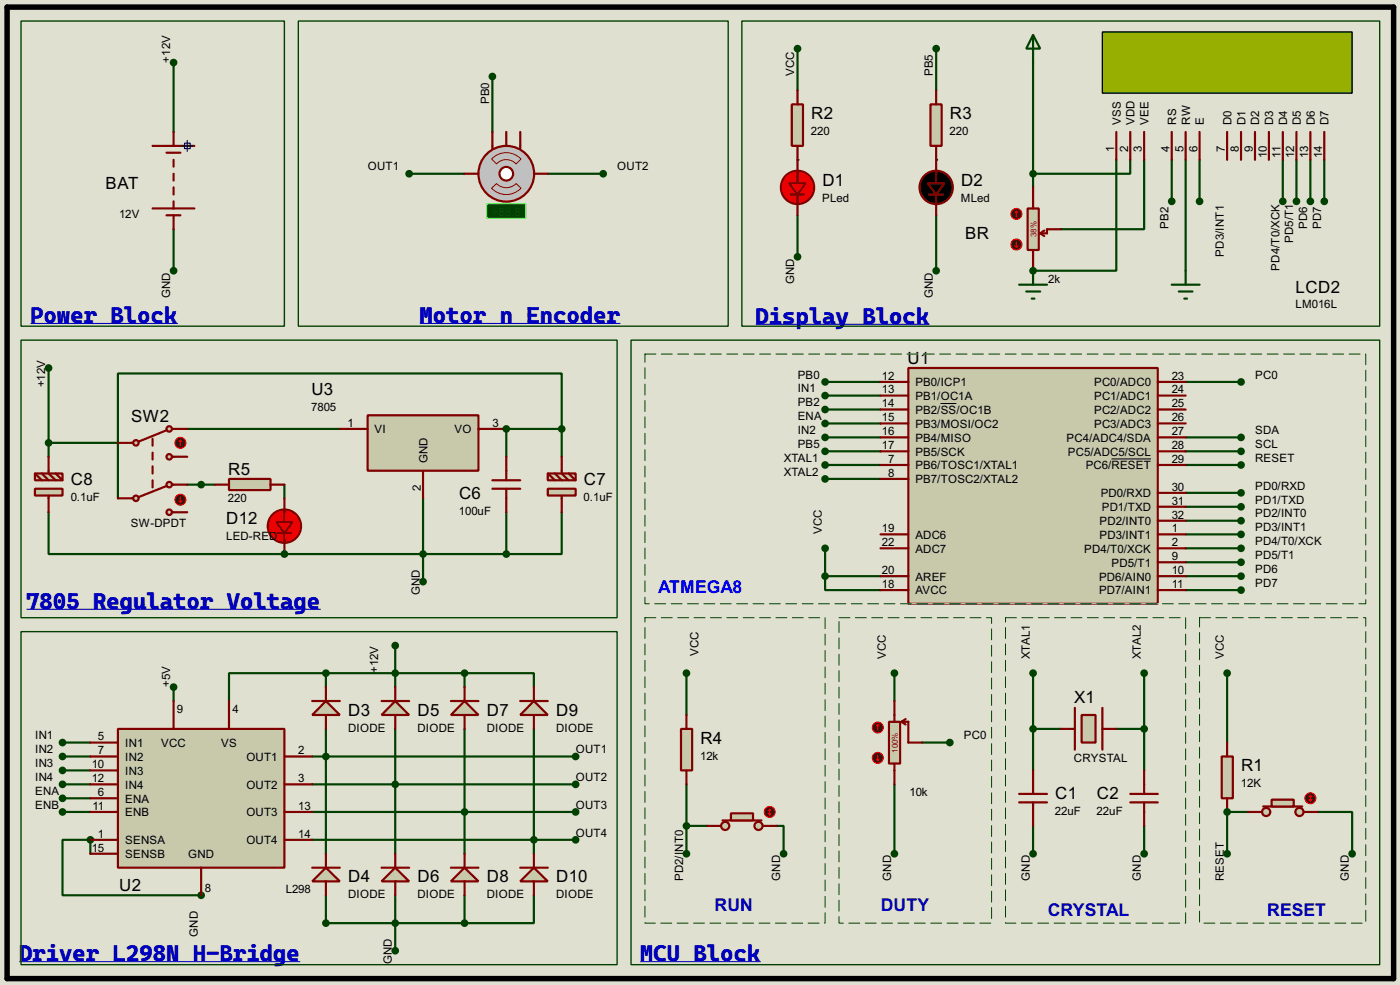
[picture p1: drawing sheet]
<svg xmlns="http://www.w3.org/2000/svg" width="256mm" height="180mm" viewBox="0 0 256 180" stroke-linecap="round" stroke-linejoin="round" font-family="sans-serif">
<path d="M0 0h256.5v180.3h-256.5z" fill="#e0e0d0"/>
<path d="M189.3 133.4h5.1M189.3 123.2v17.8M204.5 133.4h5.1M209.6 123.2v17.8M224.8 148.6h3.9" fill="none" stroke="#004000" stroke-width=".4"/>
<circle cx="224.8" cy="148.6" r=".2" fill="#004000"/>
<path d="M224.8 148.6v7.7" fill="none" stroke="#004000" stroke-width=".4"/>
<circle cx="146.1" cy="29.3" r=".2" fill="#004000"/>
<path d="M171.5 8.9v7.7" fill="none" stroke="#004000" stroke-width=".4"/>
<circle cx="171.5" cy="29.3" r=".2" fill="#004000"/>
<g fill="none" stroke="#004000" stroke-width=".4">
<path d="M146.1 8.9v7.7M146.1 39.4v7.6M72.4 118.2v7.6M11.5 138.5h5.1M11.5 135.9h5.1M57.2 138.5h48.3M59.7 133.4v22.9M72.4 133.4v22.9M85.1 123.2h12.7v2.6M85.1 123.2v2.6M85.1 133.4v22.9M85.1 123.2h-25.4v2.6"/>
<path d="M97.8 133.4v22.9M224.8 123.2v12.7M11.5 143.6h5.1M11.5 148.6h5.1M11.5 146.1h5.1M11.5 141h5.1M16.6 153.7h-5.1v10.2h25.4M57.2 143.6h48.3M57.2 148.6h48.3M57.2 153.7h48.3M189.3 151.2v5.1M209.6 151.2v5.1"/>
<path d="M241.4 148.6h6.3v7.7M59.7 163.9v5.1h25.4M72.4 163.9v10.1M85.1 163.9v5.1M97.8 163.9v5.1h-12.7"/>
</g>
<circle cx="16.6" cy="153.7" r=".2" fill="#004000"/>
<path d="M16.6 153.7v2.6" fill="none" stroke="#004000" stroke-width=".4"/>
<circle cx="36.9" cy="163.9" r=".2" fill="#004000"/>
<path d="M100.4 31.8h10.1M34.3 78.5h28M151.2 85.1h10.1M151.2 82.6h10.1M151.2 87.7h10.1M217.2 85.1h10.2M217.2 82.6h10.2M217.2 80.1h10.2M217.2 97.8h10.2M217.2 102.9h10.2M31.8 125.8v2.5M59.7 123.2h-17.7v5.1" fill="none" stroke="#004000" stroke-width=".4"/>
<circle cx="92.8" cy="78.5" r=".2" fill="#004000"/>
<path d="M102.9 78.5v-10.1h-81.3v22.8M102.9 78.5h-10.1v5.1M102.9 78.5v5.1M34.3 88.7h5.1M52.1 88.7v2.5M77.5 91.2v10.2M92.8 93.8v7.6M102.9 93.8v7.6h-10.1M52.1 101.4h40.7" fill="none" stroke="#004000" stroke-width=".4"/>
<circle cx="52.1" cy="101.4" r=".2" fill="#004000"/>
<g fill="none" stroke="#004000" stroke-width=".4">
<path d="M31.8 11.5v12.7M189.3 11.5v22.8M207.1 29.3v2.5h-17.8M209.6 29.3v12.7h-15.2M214.7 29.3v7.6M217.2 29.3v20.3M219.8 29.3v7.6M235 29.3v7.6M237.5 29.3v7.6M240.1 29.3v7.6M242.6 29.3v7.6M31.8 42v7.6"/>
<path d="M151.2 69.9h10.1M151.2 72.4h10.1M151.2 77.5h10.1M151.2 75h10.1M217.2 69.9h10.2M8.9 93.8v7.6h43.2M21.6 81.1h-12.7v2.5M151.2 80.1h10.1M217.2 95.3h10.2M217.2 90.2h10.2M217.2 92.8h10.2M77.5 101.4v5.1"/>
<path d="M151.2 105.5v2.5h10.1M151.2 105.5h10.1M151.2 100.4v5.1M217.2 105.5h10.2M217.2 100.4h10.2M217.2 108h10.2M125.8 123.2v7.7M163.9 123.2v5.1M169 135.9h5M125.8 151.2h3.8M125.8 143.6v12.7M142.3 151.2h1.3v5.1"/>
<path d="M163.9 143.6v12.7"/>
</g>
<circle cx="189.3" cy="49.6" r=".2" fill="#004000"/>
<path d="M204.5 29.3v20.3h-15.2" fill="none" stroke="#004000" stroke-width=".4"/>
<circle cx="189.3" cy="49.6" r=".2" fill="#004000"/>
<path d="M90.2 14v10.2M75 31.8h10.1M171.5 39.4v10.2M8.9 67.4v13.7" fill="none" stroke="#004000" stroke-width=".4"/>
<path d="M196.9 129.6v7.6M202 129.6v7.6" fill="none" stroke="#800000" stroke-width=".4"/>
<path d="M198.2 130.9h2.5v5h-2.5z" fill="#c8c8aa" stroke="#800000" stroke-width=".4"/>
<path d="M194.4 133.4h2.5M202 133.4h2.5M186.7 145.3h5.1M186.7 146.9h5.1M189.3 141v4.3M189.3 146.9v4.3M207.1 145.3h5M207.1 146.9h5M209.6 141v4.3M209.6 146.9v4.3" fill="none" stroke="#800000" stroke-width=".4"/>
<path d="M223.8 138.5h2.1v7.6h-2.1z" fill="#c8c8aa" stroke="#800000" stroke-width=".4"/>
<path d="M224.8 135.9v2.6M224.8 146.1v2.5" fill="none" stroke="#800000" stroke-width=".4"/>
<g fill="#c8c8aa" stroke="#800000" stroke-width=".4">
<circle cx="238" cy="148.6" r=".75"/>
<circle cx="231.9" cy="148.6" r=".75"/>
</g>
<path d="M231.4 147.6h7.2" fill="none" stroke="#800000" stroke-width=".4"/>
<path d="M233 146.4h4v1.2h-4z" fill="#c8c8aa" stroke="#800000" stroke-width=".4"/>
<path d="M228.7 148.6h2.5M238.8 148.6h2.6" fill="none" stroke="#800000" stroke-width=".4"/>
<circle cx="240" cy="146.1" r="1" fill="#400000" stroke="#f00" stroke-width=".2"/>
<path d="M239.8 146.4l.3 .2M240.1 145.6v1M240.1 145.6l-.3 .3M240.1 145.6l.2 .3M240.3 146.4l-.2 .2" fill="none" stroke="#f00" stroke-width=".2"/>
<g fill="#004000" stroke="#004000" stroke-width=".4">
<circle cx="209.6" cy="133.4" r=".5"/>
<circle cx="209.6" cy="123.2" r=".5"/>
<circle cx="189.2" cy="133.4" r=".5"/>
<circle cx="189.2" cy="123.2" r=".5"/>
<circle cx="224.8" cy="148.6" r=".5"/>
<circle cx="224.8" cy="156.3" r=".5"/>
</g>
<path d="M145.1 19.1h2v7.6h-2z" fill="#c8c8aa" stroke="#800000" stroke-width=".4"/>
<path d="M146.1 16.6v2.5M146.1 26.7v2.6" fill="none" stroke="#800000" stroke-width=".4"/>
<circle cx="146.1" cy="34.3" r="3.1" fill="#f00" stroke="#800000" stroke-width=".4"/>
<path d="M144.8 35.6h2.6M146.1 31.3v2.3M146.1 35.6v1.8" fill="none" stroke="#800000" stroke-width=".4"/>
<path d="M144.6 33.6h3l-1.5 2z" fill="#ff2b2b" stroke="#800000" stroke-width=".4"/>
<path d="M146.1 29.3v2.5M146.1 36.9v2.5" fill="none" stroke="#800000" stroke-width=".4"/>
<path d="M170.5 19.1h2v7.6h-2z" fill="#c8c8aa" stroke="#800000" stroke-width=".4"/>
<path d="M171.5 16.6v2.5M170.2 35.6h2.6M171.5 26.7v6.9M171.5 35.6v3.8" fill="none" stroke="#800000" stroke-width=".4"/>
<g fill="#004000" stroke="#004000" stroke-width=".4">
<circle cx="171.5" cy="8.9" r=".5"/>
<circle cx="146.1" cy="47" r=".5"/>
<circle cx="189.2" cy="156.3" r=".5"/>
<circle cx="209.6" cy="156.3" r=".5"/>
<circle cx="247.7" cy="156.3" r=".5"/>
<circle cx="11.4" cy="135.9" r=".5"/>
<circle cx="11.4" cy="138.5" r=".5"/>
<circle cx="11.4" cy="141" r=".5"/>
<circle cx="11.4" cy="143.6" r=".5"/>
<circle cx="11.4" cy="146.1" r=".5"/>
<circle cx="11.4" cy="148.6" r=".5"/>
<circle cx="36.8" cy="163.9" r=".5"/>
</g>
<g fill="#000" stroke="#800000" stroke-width=".4">
<path d="M170 33.6h3l-1.5 2z"/>
<circle cx="171.5" cy="34.3" r="3.1"/>
</g>
<path d="M59.7 128.3l2.6 2.6h-5.1z" fill="#c8c8aa" stroke="#800000" stroke-width=".4"/>
<path d="M57.2 128.3h5.1M59.7 125.8v2.5M59.7 130.9v2.5" fill="none" stroke="#800000" stroke-width=".4"/>
<path d="M57.2 161.3l2.5-2.5 2.6 2.5z" fill="#c8c8aa" stroke="#800000" stroke-width=".4"/>
<path d="M57.2 158.8h5.1M59.7 156.3v2.5M59.7 161.3v2.6" fill="none" stroke="#800000" stroke-width=".4"/>
<path d="M72.4 128.3l2.6 2.6h-5.1z" fill="#c8c8aa" stroke="#800000" stroke-width=".4"/>
<path d="M69.9 128.3h5.1M72.4 125.8v2.5M72.4 130.9v2.5" fill="none" stroke="#800000" stroke-width=".4"/>
<path d="M69.9 161.3l2.5-2.5 2.6 2.5z" fill="#c8c8aa" stroke="#800000" stroke-width=".4"/>
<path d="M69.9 158.8h5.1M72.4 156.3v2.5M72.4 161.3v2.6" fill="none" stroke="#800000" stroke-width=".4"/>
<path d="M85.1 128.3l2.6 2.6h-5.1z" fill="#c8c8aa" stroke="#800000" stroke-width=".4"/>
<path d="M82.6 128.3h5.1M85.1 125.8v2.5M85.1 130.9v2.5" fill="none" stroke="#800000" stroke-width=".4"/>
<path d="M85.1 158.8l2.6 2.5h-5.1z" fill="#c8c8aa" stroke="#800000" stroke-width=".4"/>
<path d="M82.6 158.8h5.1M85.1 156.3v2.5M85.1 161.3v2.6" fill="none" stroke="#800000" stroke-width=".4"/>
<path d="M97.8 128.3l2.6 2.6h-5.1z" fill="#c8c8aa" stroke="#800000" stroke-width=".4"/>
<path d="M95.3 128.3h5.1M97.8 125.8v2.5M97.8 130.9v2.5" fill="none" stroke="#800000" stroke-width=".4"/>
<path d="M97.8 158.8l2.6 2.5h-5.1z" fill="#c8c8aa" stroke="#800000" stroke-width=".4"/>
<g fill="none" stroke="#800000" stroke-width=".4">
<path d="M28 26.7h7.6M28 38.2h7.6M30.5 28h2.6M30.5 39.4h2.6M31.8 24.2v2.5M31.8 29.3v1.2M31.8 31.8v1.3M31.8 34.3v1.3M31.8 36.9v1.3M31.8 39.4v2.6M95.3 158.8h5.1M97.8 156.3v2.5"/>
<path d="M97.8 161.3v2.6"/>
</g>
<g fill="#004000" stroke="#004000" stroke-width=".4">
<circle cx="85.1" cy="169" r=".5"/>
<circle cx="72.4" cy="169" r=".5"/>
<circle cx="59.7" cy="169" r=".5"/>
<circle cx="59.7" cy="123.2" r=".5"/>
<circle cx="72.4" cy="123.2" r=".5"/>
<circle cx="85.1" cy="123.2" r=".5"/>
<circle cx="16.5" cy="153.7" r=".5"/>
<circle cx="72.4" cy="118.2" r=".5"/>
<circle cx="59.7" cy="138.5" r=".5"/>
<circle cx="72.4" cy="143.6" r=".5"/>
<circle cx="85.1" cy="148.6" r=".5"/>
<circle cx="97.8" cy="153.7" r=".5"/>
<circle cx="105.4" cy="138.5" r=".5"/>
<circle cx="105.4" cy="143.6" r=".5"/>
<circle cx="105.4" cy="148.6" r=".5"/>
<circle cx="105.4" cy="153.7" r=".5"/>
<circle cx="72.4" cy="174" r=".5"/>
<circle cx="146.1" cy="8.9" r=".5"/>
<circle cx="224.8" cy="123.2" r=".5"/>
</g>
<path d="M21.6 133.4h30.5v25.4h-30.5z" fill="#c8c8aa" stroke="#800000" stroke-width=".4"/>
<g fill="none" stroke="#800000" stroke-width=".4">
<path d="M16.6 135.9h5M16.6 138.5h5M31.8 128.3v5.1M42 128.3v5.1M52.1 138.5h5.1M16.6 146.1h5M16.6 143.6h5M16.6 148.6h5M16.6 153.7h5M16.6 141h5M16.6 156.3h5M36.9 158.8v5.1"/>
<path d="M52.1 143.6h5.1M52.1 148.6h5.1M52.1 153.7h5.1"/>
</g>
<circle cx="31.8" cy="125.8" r=".5" fill="#004000" stroke="#004000" stroke-width=".4"/>
<path d="M166.4 67.4h45.7v43.1h-45.7z" fill="#c8c8aa" stroke="#800000" stroke-width=".4"/>
<g fill="none" stroke="#800000" stroke-width=".4">
<path d="M161.3 69.9h5.1M161.3 72.4h5.1M161.3 75h5.1M161.3 77.5h5.1M212.1 69.9h5.1M212.1 72.4h5.1M212.1 75h5.1M212.1 77.5h5.1M161.3 80.1h5.1M161.3 82.6h5.1M161.3 85.1h5.1M161.3 87.7h5.1"/>
<path d="M161.3 97.8h5.1M212.1 80.1h5.1M212.1 82.6h5.1M212.1 85.1h5.1M212.1 90.2h5.1M212.1 92.8h5.1M212.1 95.3h5.1M212.1 97.8h5.1M161.3 100.4h5.1M161.3 105.5h5.1M161.3 108h5.1M212.1 100.4h5.1"/>
<path d="M212.1 102.9h5.1M212.1 105.5h5.1M212.1 108h5.1"/>
</g>
<path d="M172.3 73.9h2.9M203.6 84h7.3" fill="none" stroke="#000" stroke-width=".18"/>
<g fill="#004000" stroke="#004000" stroke-width=".4">
<circle cx="227.3" cy="85.1" r=".5"/>
<circle cx="151.1" cy="82.6" r=".5"/>
<circle cx="151.1" cy="85.1" r=".5"/>
<circle cx="151.1" cy="87.7" r=".5"/>
<circle cx="227.3" cy="80.1" r=".5"/>
<circle cx="227.3" cy="82.6" r=".5"/>
</g>
<path d="M33.3 26.7h2.1M33.8 26.2h1.1v1h-1.1zM34.3 25.7v2" fill="none" stroke="#000040" stroke-width=".2"/>
<path d="M89.2 37.4h7.1v2.5h-7.1z" fill="#004000" stroke="#0f0" stroke-width=".2"/>
<circle cx="92.7" cy="31.8" r="5.1" fill="#c0c0c0" stroke="#800000" stroke-width=".4"/>
<path d="M90.1 34.5l.9-.9a2.54 2.54 0 0 0 3.6 0l.9 .9a3.7 3.7 0 0 1-5.4 0zM90.1 29.1a3.7 3.7 0 0 1 5.4 0l-.9 .9a2.45 2.45 0 0 0-3.6 0z" fill="none" stroke="#800000" stroke-width=".18"/>
<circle cx="92.7" cy="31.8" r="1.25" fill="#feffff" stroke="#800000" stroke-width=".4"/>
<path d="M85.1 31.8h2.6M90.2 24.2v3M92.8 24.2v2.5M95.3 24.2v3M97.8 31.8h2.6" fill="none" stroke="#800000" stroke-width=".4"/>
<g fill="#004000" stroke="#004000" stroke-width=".4">
<circle cx="110.5" cy="31.8" r=".5"/>
<circle cx="227.3" cy="97.8" r=".5"/>
<circle cx="227.3" cy="102.9" r=".5"/>
</g>
<path d="M138.5 59.4h31.8M3.6 176h51.4M117.3 176h22.1" fill="none" stroke="#0000c0" stroke-width=".2"/>
<g fill="#c8c8aa" stroke="#800000" stroke-width=".4">
<circle cx="24.9" cy="81.1" r=".5"/>
<circle cx="31" cy="83.6" r=".5"/>
</g>
<path d="M24.2 81.1h.2M31.6 83.6h.2" fill="none" stroke="#800000" stroke-width=".4"/>
<circle cx="31" cy="78.5" r=".5" fill="#c8c8aa" stroke="#800000" stroke-width=".4"/>
<path d="M30.5 78.8l-5 2M31.6 78.5h.2" fill="none" stroke="#800000" stroke-width=".4"/>
<g fill="#c8c8aa" stroke="#800000" stroke-width=".4">
<circle cx="24.9" cy="91.2" r=".5"/>
<circle cx="31" cy="93.8" r=".5"/>
</g>
<path d="M24.2 91.2h.2M31.6 93.8h.2" fill="none" stroke="#800000" stroke-width=".4"/>
<circle cx="31" cy="88.7" r=".5" fill="#c8c8aa" stroke="#800000" stroke-width=".4"/>
<path d="M31.8 78.5h2.5M21.6 81.1h2.6M21.6 91.2h2.6M28 80.3v1.3M28 82.9v1.2M28 85.4v1.3M28 87.9v1.3M30.5 89l-5 2M31.6 88.7h2.7M31.8 83.6h2.5M31.8 93.8h2.5" fill="none" stroke="#800000" stroke-width=".4"/>
<circle cx="33" cy="91.5" r="1" fill="#400000" stroke="#f00" stroke-width=".2"/>
<path d="M32.8 91.7l.3 .3M33.1 91v1M33.3 91.7l-.2 .3" fill="none" stroke="#f00" stroke-width=".2"/>
<circle cx="33" cy="81.1" r="1" fill="#400000" stroke="#f00" stroke-width=".2"/>
<path d="M33.1 80.6l-.3 .2M33.1 80.6l.2 .2M33.1 80.6v1" fill="none" stroke="#f00" stroke-width=".2"/>
<path d="M67.4 76h20.3v10.2h-20.3z" fill="#c8c8aa" stroke="#800000" stroke-width=".4"/>
<path d="M62.3 78.5h5.1M87.7 78.5h5.1M77.5 86.2v5M90.2 89.5h5.1M90.2 87.9h5.1M92.8 83.6v4.3M92.8 89.5v4.3" fill="none" stroke="#800000" stroke-width=".4"/>
<circle cx="92.7" cy="78.5" r=".5" fill="#004000" stroke="#004000" stroke-width=".4"/>
<g fill="#c8c8aa" stroke="#800000" stroke-width=".4">
<path d="M100.4 89.5h5.1v1.2h-5.1z"/>
<path d="M100.4 86.7h5.1v1.2h-5.1z"/>
</g>
<path d="M100.4 86.7l1.3 1.2M101.7 86.7l1.2 1.2M102.9 83.6v3.1l1.3 1.2M102.9 90.7v3.1M104.2 86.7l1.3 1.2" fill="none" stroke="#800000" stroke-width=".4"/>
<path d="M42 87.7h7.6v2h-7.6z" fill="#c8c8aa" stroke="#800000" stroke-width=".4"/>
<path d="M39.4 88.7h2.6M49.6 88.7h2.5" fill="none" stroke="#800000" stroke-width=".4"/>
<circle cx="102.9" cy="78.5" r=".5" fill="#004000" stroke="#004000" stroke-width=".4"/>
<g fill="#c8c8aa" stroke="#800000" stroke-width=".4">
<path d="M6.4 89.5h5.1v1.2h-5.1z"/>
<path d="M6.4 86.7h5.1v1.2h-5.1z"/>
</g>
<path d="M6.4 86.7l1.3 1.2M7.7 86.7l1.2 1.2M8.9 83.6v3.1l1.3 1.2M8.9 90.7v3.1M10.2 86.7l1.3 1.2" fill="none" stroke="#800000" stroke-width=".4"/>
<path d="M4.9 111.5h53.9" fill="none" stroke="#0000c0" stroke-width=".2"/>
<circle cx="36.8" cy="88.7" r=".5" fill="#004000" stroke="#004000" stroke-width=".4"/>
<circle cx="52.1" cy="96.3" r="3.1" fill="#f00" stroke="#800000" stroke-width=".4"/>
<path d="M50.9 97.6h2.5M52.1 93.3v2.3M52.1 97.6v1.8" fill="none" stroke="#800000" stroke-width=".4"/>
<path d="M50.6 95.6h3l-1.5 2z" fill="#ff2b2b" stroke="#800000" stroke-width=".4"/>
<path d="M52.1 91.2v2.6M52.1 98.9v2.5" fill="none" stroke="#800000" stroke-width=".4"/>
<g fill="#004000" stroke="#004000" stroke-width=".4">
<circle cx="92.7" cy="101.4" r=".5"/>
<circle cx="77.5" cy="101.4" r=".5"/>
<circle cx="52.1" cy="101.4" r=".5"/>
<circle cx="8.9" cy="81.1" r=".5"/>
<circle cx="77.5" cy="106.5" r=".5"/>
<circle cx="31.8" cy="11.5" r=".5"/>
<circle cx="31.8" cy="49.6" r=".5"/>
<circle cx="227.3" cy="69.9" r=".5"/>
</g>
<path d="M5.6 59.2h27" fill="none" stroke="#0000c0" stroke-width=".2"/>
<path d="M162.9 132.1h2v7.7h-2z" fill="#c8c8aa" stroke="#800000" stroke-width=".4"/>
<path d="M163.9 128.3v3.8M163.9 139.8v3.8M165.2 132.1l.7 .5M165.2 132.1h1.2v3.8h2.6M165.9 131.6l-.7 .5" fill="none" stroke="#800000" stroke-width=".4"/>
<circle cx="160.8" cy="133.2" r="1" fill="#400000" stroke="#f00" stroke-width=".2"/>
<path d="M160.8 132.6l-.2 .3M160.8 132.6l.3 .3M160.8 132.6v1.1" fill="none" stroke="#f00" stroke-width=".2"/>
<circle cx="160.8" cy="138.7" r="1" fill="#400000" stroke="#f00" stroke-width=".2"/>
<path d="M160.6 139l.2 .2M160.8 138.2v1M161.1 139l-.3 .2" fill="none" stroke="#f00" stroke-width=".2"/>
<circle cx="174" cy="135.9" r=".5" fill="#004000" stroke="#004000" stroke-width=".4"/>
<path d="M124.8 133.4h2v7.6h-2z" fill="#c8c8aa" stroke="#800000" stroke-width=".4"/>
<path d="M125.8 130.9v2.5M125.8 141v2.6" fill="none" stroke="#800000" stroke-width=".4"/>
<g fill="#c8c8aa" stroke="#800000" stroke-width=".4">
<circle cx="138.9" cy="151.2" r=".75"/>
<circle cx="132.8" cy="151.2" r=".75"/>
</g>
<path d="M132.4 150.2h7.1" fill="none" stroke="#800000" stroke-width=".4"/>
<path d="M133.9 148.9h4.1v1.3h-4.1z" fill="#c8c8aa" stroke="#800000" stroke-width=".4"/>
<path d="M129.6 151.2h2.5M139.8 151.2h2.5" fill="none" stroke="#800000" stroke-width=".4"/>
<circle cx="141" cy="148.6" r="1" fill="#400000" stroke="#f00" stroke-width=".2"/>
<path d="M140.8 148.9l.2 .3M141 148.1v1.1M141 148.1l-.2 .3M141 148.1l.3 .3M141.3 148.9l-.3 .3" fill="none" stroke="#f00" stroke-width=".2"/>
<g fill="#004000" stroke="#004000" stroke-width=".4">
<circle cx="143.5" cy="156.3" r=".5"/>
<circle cx="125.7" cy="151.2" r=".5"/>
<circle cx="125.7" cy="156.3" r=".5"/>
<circle cx="227.3" cy="95.3" r=".5"/>
<circle cx="151.1" cy="100.4" r=".5"/>
<circle cx="151.1" cy="105.5" r=".5"/>
<circle cx="151.1" cy="69.9" r=".5"/>
<circle cx="151.1" cy="72.4" r=".5"/>
<circle cx="151.1" cy="77.5" r=".5"/>
<circle cx="151.1" cy="80.1" r=".5"/>
<circle cx="163.8" cy="156.3" r=".5"/>
<circle cx="163.8" cy="123.2" r=".5"/>
<circle cx="125.7" cy="123.2" r=".5"/>
</g>
<path d="M76.9 59.2h36.8" fill="none" stroke="#0000c0" stroke-width=".2"/>
<path d="M87.7 179.1h10.1" fill="none" stroke="#e0e0d0" stroke-width=".18"/>
<path d="M87.7 179.1h10.1" fill="none" stroke="#004000" stroke-width=".18" stroke-dasharray="2 1"/>
<path d="M188.3 38.2h2v7.6h-2z" fill="#c8c8aa" stroke="#800000" stroke-width=".4"/>
<path d="M189.3 34.3v3.9M189.3 45.8v3.8M190.6 42.7l.7 .5M191.3 42.2l-.7 .5M194.4 42h-2.6v.7h-1.2" fill="none" stroke="#800000" stroke-width=".4"/>
<circle cx="186.2" cy="39.2" r="1" fill="#400000" stroke="#f00" stroke-width=".2"/>
<path d="M186.2 38.7l-.2 .2M186.2 38.7l.3 .2M186.2 38.7v1" fill="none" stroke="#f00" stroke-width=".2"/>
<circle cx="186.2" cy="44.8" r="1" fill="#400000" stroke="#f00" stroke-width=".2"/>
<path d="M186 45l.2 .3M186.2 44.3v1M186.5 45l-.3 .3" fill="none" stroke="#f00" stroke-width=".2"/>
<path d="M202 5.9h45.7v11.2h-45.7z" fill="#96af00" stroke="#000" stroke-width=".25"/>
<g fill="none" stroke="#800000" stroke-width=".4">
<path d="M204.5 24.2v5.1M207.1 24.2v5.1M209.6 24.2v5.1M214.7 24.2v5.1M217.2 24.2v5.1M219.8 24.2v5.1M224.8 24.2v5.1M227.4 24.2v5.1M229.9 24.2v5.1M232.5 24.2v5.1M235 24.2v5.1M237.5 24.2v5.1"/>
<path d="M240.1 24.2v5.1M242.6 24.2v5.1"/>
</g>
<path d="M189.3 6.4l1.3 2.5h-2.6zM189.3 6.4v5.1M186.7 52.1h5.1M188 53.4h2.6M189 54.7h.5M189.3 49.6v2.5M214.7 52.1h5.1M216 53.4h2.5M217 54.7h.5M217.2 49.6v2.5" fill="none" stroke="#004000" stroke-width=".4"/>
<g fill="#004000" stroke="#004000" stroke-width=".4">
<circle cx="214.6" cy="36.9" r=".5"/>
<circle cx="219.7" cy="36.9" r=".5"/>
<circle cx="235" cy="36.9" r=".5"/>
<circle cx="237.5" cy="36.9" r=".5"/>
<circle cx="240" cy="36.9" r=".5"/>
<circle cx="242.6" cy="36.9" r=".5"/>
<circle cx="227.3" cy="100.4" r=".5"/>
<circle cx="227.3" cy="90.2" r=".5"/>
<circle cx="227.3" cy="92.8" r=".5"/>
<circle cx="227.3" cy="105.5" r=".5"/>
<circle cx="227.3" cy="108" r=".5"/>
<circle cx="151.1" cy="75" r=".5"/>
<circle cx="189.2" cy="31.8" r=".5"/>
<circle cx="189.2" cy="49.6" r=".5"/>
<circle cx="74.9" cy="31.8" r=".5"/>
<circle cx="90.2" cy="14" r=".5"/>
<circle cx="8.9" cy="67.4" r=".5"/>
<circle cx="171.5" cy="49.6" r=".5"/>
</g>
<path d="M1.3 1.3h254v177.8h-254z" fill="none" stroke="#000" stroke-width="1"/>
<path d="M3.9 3.9h48.2v55.8h-48.2zM54.7 3.9h78.7v55.8h-78.7zM135.9 3.9h116.9v55.8h-116.9zM3.9 62.3h109.2v50.8h-109.2zM115.6 62.3h137.2v114.3h-137.2zM3.9 115.6h109.2v61h-109.2z" fill="none" stroke="#004000" stroke-width=".25"/>
<path d="M118.2 64.8h132v45.7h-132zM118.2 113.1h33v55.9h-33zM153.7 113.1h28v55.9h-28zM184.2 113.1h33v55.9h-33zM219.8 113.1h30.4v55.9h-30.4z" fill="none" stroke="#e0e0d0" stroke-width=".18"/>
<path d="M118.2 64.8h132v45.7h-132zM118.2 113.1h33v55.9h-33zM153.7 113.1h28v55.9h-28zM184.2 113.1h33v55.9h-33zM219.8 113.1h30.4v55.9h-30.4z" fill="none" stroke="#004000" stroke-width=".18" stroke-dasharray="2 1"/>
<g font-size="5.5" fill="#0000c0">
<text x="5.5" y="59.1">Power Block</text>
<text x="76.8" y="59.1">Motor n Encoder</text>
<text x="138.4" y="59.3">Display Block</text>
<text x="4.8" y="111.4">7805 Regulator Voltage</text>
<text x="3.5" y="175.9">Driver L298N H-Bridge</text>
<text x="117.2" y="175.9">MCU Block</text>
</g>
<text font-size="3.6" fill="#00f" x="120.6" y="108.6">ATMEGA8</text>
<g font-size="3.6" fill="#0000c0">
<text x="130.9" y="166.8">RUN</text>
<text x="161.4" y="166.8">DUTY</text>
<text x="192" y="167.6">CRYSTAL</text>
<text x="232.2" y="167.6">RESET</text>
</g>
<g font-size="3.5">
<text x="148.6" y="21.8">R2</text>
<text x="174" y="21.8">R3</text>
<text x="19.4" y="34.5">BAT</text>
<text x="150.7" y="34">D1</text>
<text x="176.1" y="34">D2</text>
<text x="176.8" y="43.7">BR</text>
<text x="237.4" y="53.6">LCD2</text>
<text x="166.3" y="66.6">U1</text>
<text x="24" y="77.2">SW2</text>
<text x="57.1" y="72.3">U3</text>
<text x="13" y="88.9">C8</text>
<text x="41.8" y="86.9">R5</text>
<text x="107" y="88.9">C7</text>
<text x="41.5" y="96">D12</text>
<text x="84.1" y="91.4">C6</text>
<text x="63.8" y="131">D3</text>
<text x="76.5" y="131">D5</text>
<text x="89.2" y="131">D7</text>
<text x="101.9" y="131">D9</text>
<text x="196.8" y="128.8">X1</text>
<text x="128.3" y="136.1">R4</text>
<text x="227.4" y="141.2">R1</text>
<text x="193.3" y="146.3">C1</text>
<text x="201" y="146.3">C2</text>
<text x="63.8" y="161.5">D4</text>
<text x="76.5" y="161.5">D6</text>
<text x="89.2" y="161.5">D8</text>
<text x="101.9" y="161.5">D10</text>
<text x="21.9" y="163.1">U2</text>
</g>
<g font-size="2.4">
<text x="31.2" y="11.5" transform="rotate(-90 31.2 11.5)">+12V</text>
<text x="145.5" y="14" transform="rotate(-90 145.5 14)">VCC</text>
<text x="170.9" y="14" transform="rotate(-90 170.9 14)">PB5</text>
<text x="89.6" y="19.1" transform="rotate(-90 89.6 19.1)">PB0</text>
<text x="205.3" y="22.9" transform="rotate(-90 205.3 22.9)">VSS</text>
<text x="207.9" y="22.9" transform="rotate(-90 207.9 22.9)">VDD</text>
<text x="210.4" y="22.9" transform="rotate(-90 210.4 22.9)">VEE</text>
<text x="215.5" y="22.9" transform="rotate(-90 215.5 22.9)">RS</text>
<text x="218" y="22.9" transform="rotate(-90 218 22.9)">RW</text>
<text x="220.6" y="22.9" transform="rotate(-90 220.6 22.9)">E</text>
<text x="225.6" y="22.9" transform="rotate(-90 225.6 22.9)">D0</text>
<text x="228.2" y="22.9" transform="rotate(-90 228.2 22.9)">D1</text>
<text x="230.7" y="22.9" transform="rotate(-90 230.7 22.9)">D2</text>
<text x="233.3" y="22.9" transform="rotate(-90 233.3 22.9)">D3</text>
<text x="235.8" y="22.9" transform="rotate(-90 235.8 22.9)">D4</text>
<text x="238.3" y="22.9" transform="rotate(-90 238.3 22.9)">D5</text>
<text x="240.9" y="22.9" transform="rotate(-90 240.9 22.9)">D6</text>
<text x="243.4" y="22.9" transform="rotate(-90 243.4 22.9)">D7</text>
<text x="148.6" y="24.7">220</text>
<text x="174" y="24.7">220</text>
<text x="204.1" y="27.9" transform="rotate(-90 204.1 27.9)">1</text>
<text x="206.7" y="27.9" transform="rotate(-90 206.7 27.9)">2</text>
<text x="209.2" y="27.9" transform="rotate(-90 209.2 27.9)">3</text>
<text x="214.3" y="27.9" transform="rotate(-90 214.3 27.9)">4</text>
<text x="216.8" y="27.9" transform="rotate(-90 216.8 27.9)">5</text>
<text x="219.4" y="27.9" transform="rotate(-90 219.4 27.9)">6</text>
<text x="224.4" y="27.9" transform="rotate(-90 224.4 27.9)">7</text>
<text x="227" y="27.9" transform="rotate(-90 227 27.9)">8</text>
<text x="229.5" y="27.9" transform="rotate(-90 229.5 27.9)">9</text>
<text x="232.1" y="29" transform="rotate(-90 232.1 29)">10</text>
<text x="234.6" y="28.8" transform="rotate(-90 234.6 28.8)">11</text>
<text x="237.1" y="29" transform="rotate(-90 237.1 29)">12</text>
<text x="239.7" y="29" transform="rotate(-90 239.7 29)">13</text>
<text x="242.2" y="29" transform="rotate(-90 242.2 29)">14</text>
<text x="67.4" y="31.2">OUT1</text>
<text x="113.1" y="31.2">OUT2</text>
<text x="21.8" y="40">12V</text>
<text x="150.6" y="36.9">PLed</text>
<text x="176" y="36.9">MLed</text>
<text x="214.1" y="41.9" transform="rotate(-90 214.1 41.9)">PB2</text>
<text x="239.5" y="41.9" transform="rotate(-90 239.5 41.9)">PD6</text>
<text x="242" y="41.9" transform="rotate(-90 242 41.9)">PD7</text>
<text x="224.2" y="47" transform="rotate(-90 224.2 47)">PD3/INT1</text>
<text x="236.9" y="44.5" transform="rotate(-90 236.9 44.5)">PD5/T1</text>
<text x="145.5" y="52.1" transform="rotate(-90 145.5 52.1)">GND</text>
<text x="192" y="51.8">2k</text>
<text x="234.4" y="49.5" transform="rotate(-90 234.4 49.5)">PD4/T0/XCK</text>
<text x="31.2" y="54.6" transform="rotate(-90 31.2 54.6)">GND</text>
<text x="170.9" y="54.6" transform="rotate(-90 170.9 54.6)">GND</text>
<text x="237.3" y="56.4">LM016L</text>
<text x="8.3" y="70.9" transform="rotate(-90 8.3 70.9)">+12V</text>
<text x="146.1" y="69.3">PB0</text>
<text x="146.1" y="71.8">IN1</text>
<text x="161.6" y="69.5">12</text>
<text x="161.6" y="72">13</text>
<text x="167.7" y="70.7">PB0/ICP1</text>
<text x="200.4" y="70.7">PC0/ADC0</text>
<text x="214.7" y="69.5">23</text>
<text x="214.7" y="72">24</text>
<text x="229.9" y="69.3">PC0</text>
<text x="57" y="75.3">7805</text>
<text x="146.1" y="76.9">ENA</text>
<text x="146.1" y="74.4">PB2</text>
<text x="161.6" y="74.6">14</text>
<text x="161.6" y="77.1">15</text>
<text x="167.7" y="73.2">PB1/OC1A</text>
<text x="167.7" y="75.8">PB2/SS/OC1B</text>
<text x="200.4" y="73.2">PC1/ADC1</text>
<text x="200.4" y="75.8">PC2/ADC2</text>
<text x="214.7" y="74.6">25</text>
<text x="214.7" y="77.1">26</text>
<text x="63.7" y="78.1">1</text>
<text x="68.6" y="79.3">VI</text>
<text x="83.3" y="79.3">VO</text>
<text x="90.2" y="78.1">3</text>
<text x="146.1" y="82">PB5</text>
<text x="146.1" y="79.5">IN2</text>
<text x="161.6" y="79.7">16</text>
<text x="161.6" y="82.2">17</text>
<text x="167.7" y="78.3">PB3/MOSI/OC2</text>
<text x="167.7" y="80.8">PB4/MISO</text>
<text x="167.7" y="83.4">PB5/SCK</text>
<text x="195.4" y="80.8">PC4/ADC4/SDA</text>
<text x="195.6" y="83.4">PC5/ADC5/SCL</text>
<text x="200.4" y="78.3">PC3/ADC3</text>
<text x="214.7" y="79.7">27</text>
<text x="214.7" y="82.2">28</text>
<text x="229.9" y="79.5">SDA</text>
<text x="229.9" y="82">SCL</text>
<text x="77.1" y="89.9" transform="rotate(-90 77.1 89.9)">2</text>
<text x="78.3" y="84.8" transform="rotate(-90 78.3 84.8)">GND</text>
<text x="143.6" y="84.5">XTAL1</text>
<text x="143.6" y="87.1">XTAL2</text>
<text x="162.7" y="84.7">7</text>
<text x="162.7" y="87.3">8</text>
<text x="167.7" y="85.9">PB6/TOSC1/XTAL1</text>
<text x="167.7" y="88.5">PB7/TOSC2/XTAL2</text>
<text x="198.9" y="85.9">PC6/RESET</text>
<text x="214.7" y="84.7">29</text>
<text x="214.7" y="89.8">30</text>
<text x="229.9" y="84.5">RESET</text>
<text x="229.9" y="89.6">PD0/RXD</text>
<text x="13" y="91.8">0.1uF</text>
<text x="41.8" y="91.9">220</text>
<text x="84.1" y="94.3">100uF</text>
<text x="106.9" y="91.8">0.1uF</text>
<text x="201.6" y="91">PD0/RXD</text>
<text x="201.8" y="93.6">PD1/TXD</text>
<text x="214.7" y="92.4">31</text>
<text x="214.7" y="94.9">32</text>
<text x="229.9" y="94.7">PD2/INT0</text>
<text x="229.9" y="92.2">PD1/TXD</text>
<text x="24" y="96.5">SW-DPDT</text>
<text x="41.4" y="98.9">LED-RED</text>
<text x="150.6" y="97.8" transform="rotate(-90 150.6 97.8)">VCC</text>
<text x="161.6" y="100">22</text>
<text x="161.6" y="97.4">19</text>
<text x="167.7" y="101.2">ADC7</text>
<text x="167.7" y="98.6">ADC6</text>
<text x="198.6" y="101.2">PD4/T0/XCK</text>
<text x="201.4" y="96.1">PD2/INT0</text>
<text x="201.4" y="98.6">PD3/INT1</text>
<text x="214.7" y="97.4">1</text>
<text x="214.7" y="100">2</text>
<text x="229.9" y="97.2">PD3/INT1</text>
<text x="229.9" y="99.8">PD4/T0/XCK</text>
<text x="161.6" y="105.1">20</text>
<text x="161.6" y="107.6">18</text>
<text x="167.7" y="106.3">AREF</text>
<text x="201.3" y="106.3">PD6/AIN0</text>
<text x="203.6" y="103.7">PD5/T1</text>
<text x="214.7" y="102.5">9</text>
<text x="214.7" y="105.1">10</text>
<text x="214.7" y="107.6">11</text>
<text x="229.9" y="102.3">PD5/T1</text>
<text x="229.9" y="104.9">PD6</text>
<text x="229.9" y="107.4">PD7</text>
<text x="76.9" y="109" transform="rotate(-90 76.9 109)">GND</text>
<text x="167.7" y="108.8">AVCC</text>
<text x="201.3" y="108.8">PD7/AIN1</text>
<text x="31.2" y="125.8" transform="rotate(-90 31.2 125.8)">+5V</text>
<text x="69.3" y="123.2" transform="rotate(-90 69.3 123.2)">+12V</text>
<text x="128" y="120.1" transform="rotate(-90 128 120.1)">VCC</text>
<text x="162.3" y="120.6" transform="rotate(-90 162.3 120.6)">VCC</text>
<text x="188.7" y="120.7" transform="rotate(-90 188.7 120.7)">XTAL1</text>
<text x="209" y="120.7" transform="rotate(-90 209 120.7)">XTAL2</text>
<text x="224.2" y="120.7" transform="rotate(-90 224.2 120.7)">VCC</text>
<text x="32.4" y="130.5">9</text>
<text x="42.6" y="130.5">4</text>
<text x="6.4" y="135.3">IN1</text>
<text x="6.4" y="137.9">IN2</text>
<text x="18" y="135.5">5</text>
<text x="22.9" y="136.7">IN1</text>
<text x="29.5" y="136.7">VCC</text>
<text x="40.5" y="136.7">VS</text>
<text x="63.8" y="133.9">DIODE</text>
<text x="76.5" y="133.9">DIODE</text>
<text x="89.2" y="133.9">DIODE</text>
<text x="101.9" y="133.9">DIODE</text>
<text x="105.5" y="137.9">OUT1</text>
<text x="176.6" y="135.3">PC0</text>
<text x="6.4" y="140.4">IN3</text>
<text x="6.4" y="143">IN4</text>
<text x="16.8" y="140.6">10</text>
<text x="16.8" y="143.2">12</text>
<text x="18" y="138.1">7</text>
<text x="22.9" y="139.3">IN2</text>
<text x="22.9" y="141.8">IN3</text>
<text x="45.1" y="139.3">OUT1</text>
<text x="54.7" y="138.1">2</text>
<text x="54.7" y="143.2">3</text>
<text x="105.5" y="143">OUT2</text>
<text x="128.3" y="139">12k</text>
<text x="196.7" y="139.4">CRYSTAL</text>
<text x="6.4" y="145.5">ENA</text>
<text x="6.4" y="148">ENB</text>
<text x="17" y="148.2">11</text>
<text x="18" y="145.7">6</text>
<text x="22.9" y="146.9">ENA</text>
<text x="22.9" y="149.4">ENB</text>
<text x="22.9" y="144.4">IN4</text>
<text x="45.1" y="144.4">OUT2</text>
<text x="45.1" y="149.4">OUT3</text>
<text x="54.7" y="148.2">13</text>
<text x="105.5" y="148">OUT3</text>
<text x="166.6" y="145.8">10k</text>
<text x="193.3" y="149.2">22uF</text>
<text x="200.9" y="149.2">22uF</text>
<text x="227.3" y="144.1">12K</text>
<text x="16.8" y="155.9">15</text>
<text x="18" y="153.3">1</text>
<text x="22.9" y="154.5">SENSA</text>
<text x="45.1" y="154.5">OUT4</text>
<text x="54.7" y="153.3">14</text>
<text x="105.5" y="153.1">OUT4</text>
<text x="22.9" y="157.1">SENSB</text>
<text x="34.5" y="157.1">GND</text>
<text x="125.2" y="161.3" transform="rotate(-90 125.2 161.3)">PD2/INT0</text>
<text x="143" y="161.3" transform="rotate(-90 143 161.3)">GND</text>
<text x="163.3" y="161.3" transform="rotate(-90 163.3 161.3)">GND</text>
<text x="188.7" y="161.3" transform="rotate(-90 188.7 161.3)">GND</text>
<text x="209" y="161.3" transform="rotate(-90 209 161.3)">GND</text>
<text x="224.2" y="161.3" transform="rotate(-90 224.2 161.3)">RESET</text>
<text x="247.1" y="161.3" transform="rotate(-90 247.1 161.3)">GND</text>
<text x="37.5" y="163.3">8</text>
<text x="52.3" y="163.5">L298</text>
<text x="63.8" y="164.4">DIODE</text>
<text x="76.5" y="164.4">DIODE</text>
<text x="89.2" y="164.4">DIODE</text>
<text x="101.9" y="164.4">DIODE</text>
<text x="36.3" y="171.5" transform="rotate(-90 36.3 171.5)">GND</text>
<text x="71.8" y="176.5" transform="rotate(-90 71.8 176.5)">GND</text>
</g>
<text font-size="2.4" fill="#008000" x="90.1" y="39.5">+88.8</text>
<g font-size="1.7" fill="#c00000">
<text x="189.9" y="43.4" transform="rotate(-90 189.9 43.4)">38%</text>
<text x="164.5" y="137.8" transform="rotate(-90 164.5 137.8)">100%</text>
</g>
</svg>
